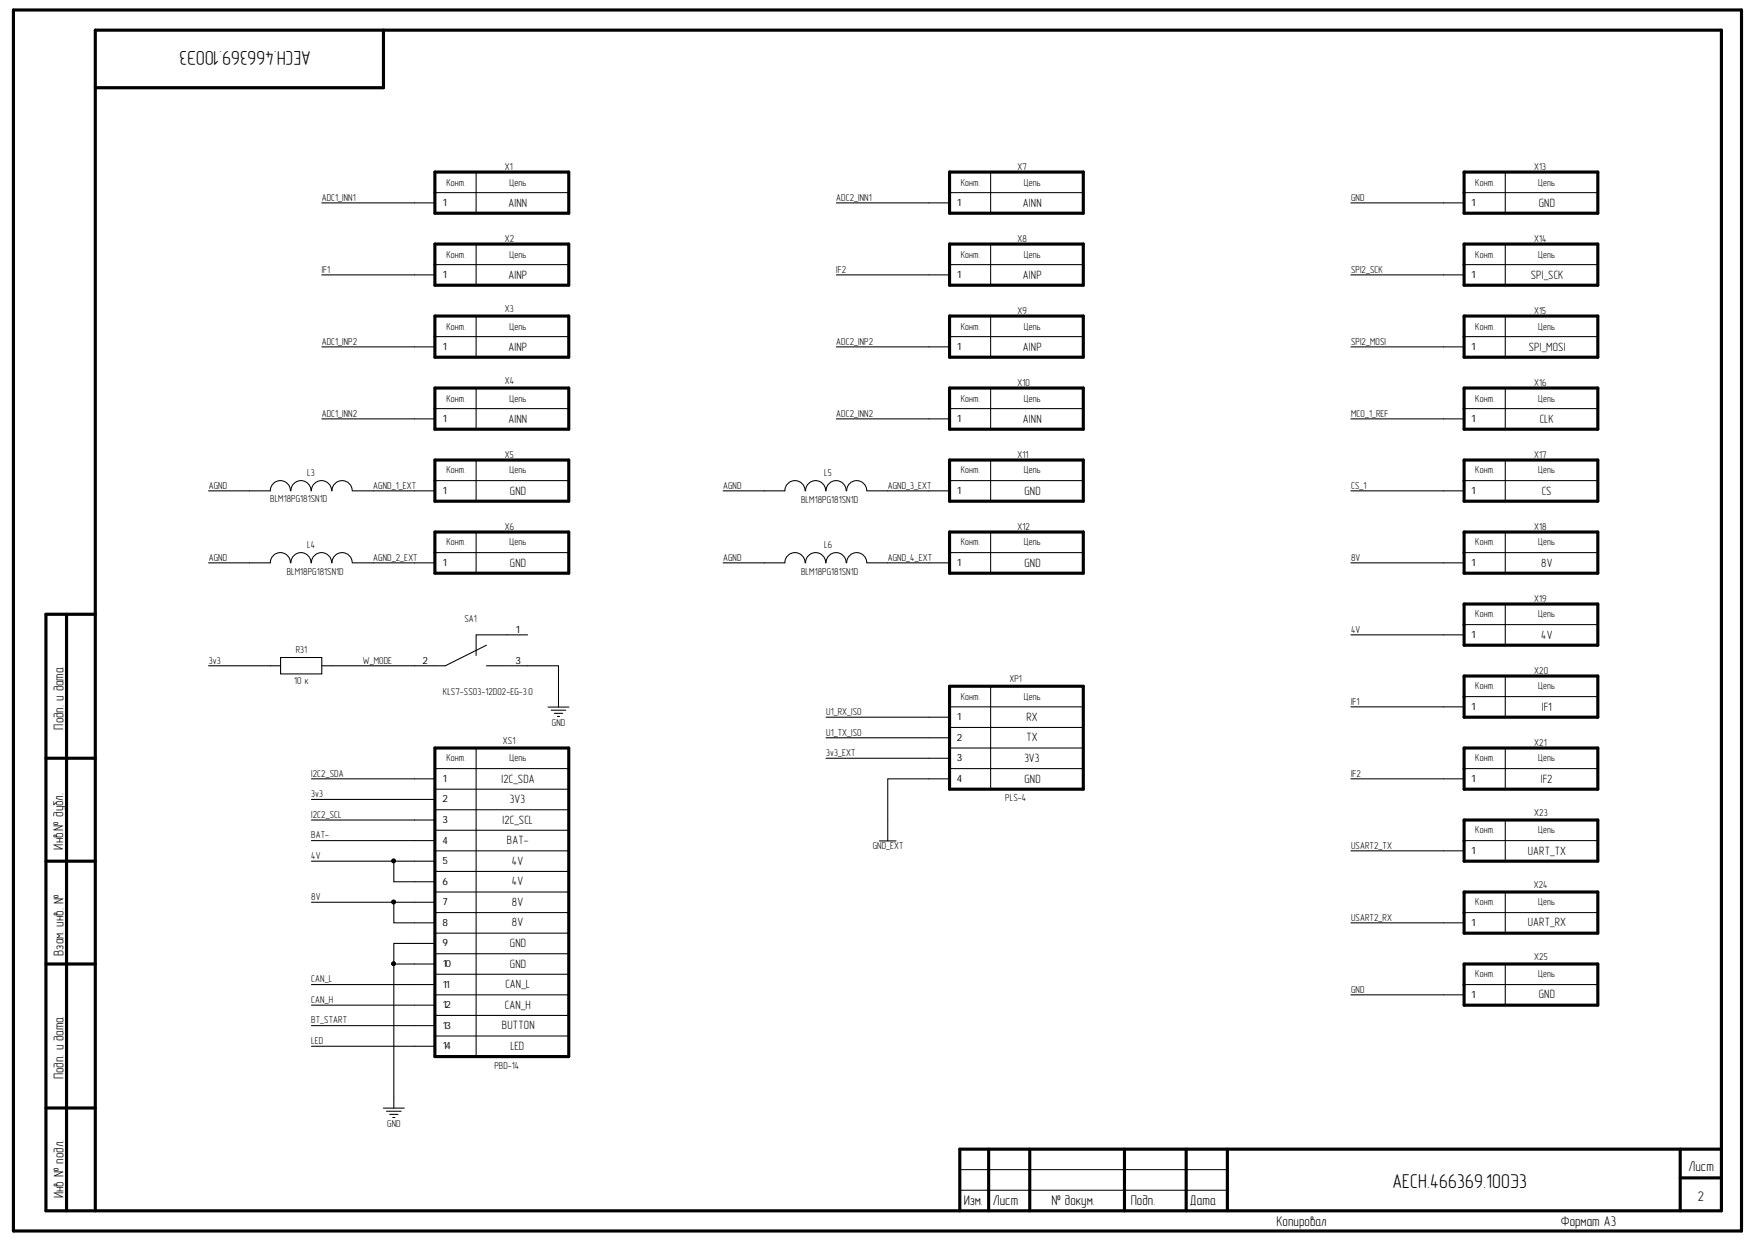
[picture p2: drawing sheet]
<svg xmlns="http://www.w3.org/2000/svg" width="297mm" height="210mm" viewBox="0 0 297 210" stroke-linecap="round" stroke-linejoin="round" font-family="sans-serif">
<g fill="none" stroke="#000" stroke-width=".53">
<path d="M2.3 1.7h292.1v206.3h-292.1zM64.8 5.1v9.7h-48.7M73.5 29.1h22.7v6.9h-22.7zM160.5 29.1h22.6v6.9h-22.6zM247.5 29.1h22.6v6.9h-22.6zM73.5 41.2h22.7v7h-22.7zM73.5 53.4h22.7v7h-22.7zM160.5 41.2h22.6v7h-22.6zM160.5 53.4h22.6v7h-22.6zM247.5 41.2h22.6v7h-22.6zM247.5 53.4h22.6v7h-22.6zM73.5 65.6h22.7v6.9h-22.7z"/>
<path d="M73.5 77.7h22.7v7h-22.7zM160.5 65.6h22.6v6.9h-22.6zM160.5 77.7h22.6v7h-22.6zM247.5 65.6h22.6v6.9h-22.6zM247.5 77.7h22.6v7h-22.6zM73.5 89.9h22.7v7h-22.7zM160.5 89.9h22.6v7h-22.6zM247.5 89.9h22.6v7h-22.6zM11.3 103.8v100.8M16.1 103.8h-8.3v100.8h283.2v-199.5h-274.9v199.5M160.5 116h22.6v17.4h-22.6zM247.5 102.1h22.6v6.9h-22.6z"/>
<path d="M247.5 114.3h22.6v6.9h-22.6zM7.8 128.1h8.3M73.5 126.4h22.7v52.2h-22.7zM247.5 138.6h22.6v6.9h-22.6zM247.5 126.4h22.6v7h-22.6zM7.8 145.5h8.3M247.5 150.8h22.6v6.9h-22.6zM7.8 162.9h8.3M247.5 162.9h22.6v7h-22.6zM7.8 187.3h8.3M167.1 194.2v10.4M174.1 194.2v10.4"/>
<path d="M190.1 194.2v10.4M200.5 194.2v10.4M207.5 194.2v10.4M284.1 194.2v10.4M284.1 199.1h6.9M291 194.2h-128.7v10.4"/>
</g>
<g fill="none" stroke="#000" stroke-width=".18">
<path d="M54.4 34.3h19.1M73.5 32.6h22.7M80.5 29.1v6.9M141.4 34.3h19.1M160.5 32.6h22.6M167.5 29.1v6.9M228.4 34.3h19.1M247.5 32.6h22.6M254.5 29.1v6.9M54.4 46.5h19.1M54.4 58.6h19.1M73.5 44.7h22.7"/>
<path d="M73.5 56.9h22.7M80.5 41.2v7M80.5 53.4v7M141.4 46.5h19.1M141.4 58.6h19.1M160.5 44.7h22.6M160.5 56.9h22.6M167.5 41.2v7M167.5 53.4v7M228.4 46.5h19.1M228.4 58.6h19.1M247.5 44.7h22.6"/>
<path d="M247.5 56.9h22.6M254.5 41.2v7M254.5 53.4v7M54.4 70.8h19.1M73.5 69.1h22.7M80.5 65.6v6.9M80.5 77.7v7M141.4 70.8h19.1M160.5 69.1h22.6M167.5 65.6v6.9M167.5 77.7v7M228.4 70.8h19.1"/>
<path d="M247.5 69.1h22.6M254.5 65.6v6.9M254.5 77.7v7M49.1 83a1.7 1.7 0 0 0-1.7-1.8 1.7 1.7 0 0 0-1.7 1.8h-10.4M49.1 95.1a1.7 1.7 0 0 0-1.7-1.7 1.7 1.7 0 0 0-1.7 1.7h-10.4M52.6 83a1.7 1.7 0 0 0-1.7-1.8 1.7 1.7 0 0 0-1.7 1.8M52.6 95.1a1.7 1.7 0 0 0-1.7-1.7 1.7 1.7 0 0 0-1.7 1.7M56.1 83a1.71 1.71 0 0 0-1.7-1.8 1.71 1.71 0 0 0-1.8 1.8M56.1 95.1a1.71 1.71 0 0 0-1.7-1.7 1.71 1.71 0 0 0-1.8 1.7M59.5 83a1.71 1.71 0 0 0-1.7-1.8 1.71 1.71 0 0 0-1.7 1.8M59.5 95.1a1.71 1.71 0 0 0-1.7-1.7 1.71 1.71 0 0 0-1.7 1.7M59.6 83h13.9"/>
<path d="M59.6 95.1h13.9M73.5 81.2h22.7M73.5 93.4h22.7M80.5 89.9v7M136.1 83a1.71 1.71 0 0 0-1.7-1.8 1.71 1.71 0 0 0-1.7 1.8h-10.5M136.1 95.1a1.71 1.71 0 0 0-1.7-1.7 1.71 1.71 0 0 0-1.7 1.7h-10.5M139.6 83a1.7 1.7 0 0 0-1.7-1.8 1.7 1.7 0 0 0-1.7 1.8M139.6 95.1a1.7 1.7 0 0 0-1.7-1.7 1.7 1.7 0 0 0-1.7 1.7M143 83a1.7 1.7 0 0 0-1.6-1.8 1.7 1.7 0 0 0-1.7 1.8M143 95.1a1.7 1.7 0 0 0-1.6-1.7 1.7 1.7 0 0 0-1.7 1.7M146.5 83a1.7 1.7 0 0 0-1.7-1.8 1.7 1.7 0 0 0-1.7 1.8M146.5 95.1a1.7 1.7 0 0 0-1.7-1.7 1.7 1.7 0 0 0-1.7 1.7"/>
<path d="M146.6 83h13.9M146.6 95.1h13.9M160.5 81.2h22.6M160.5 93.4h22.6M167.5 89.9v7M228.4 83h19.1M228.4 95.1h19.1M247.5 81.2h22.6M247.5 93.4h22.6M254.5 89.9v7M35.3 112.5h12.1M47.4 111.1h7v2.8h-7z"/>
<path d="M82.2 109l-6.9 3.5h-20.9M82.2 112.5h3.4M85.7 112.5h8.7v7M89.2 107.3h-8.7v3.5M92.7 119.5h3.5M160.5 119.5h22.6M167.5 116v17.4M228.4 107.3h19.1M228.4 119.5h19.1M247.5 105.6h22.6M247.5 117.7h22.6M254.5 102.1v6.9"/>
<path d="M254.5 114.3v6.9M52.6 131.6h20.9M52.6 135.1h20.9M52.6 138.6h20.9M73.5 129.9h22.7M73.5 133.4h22.7M73.5 136.9h22.7M80.5 126.4v52.2M93.2 120h2.5M93.7 120.6h1.4M94.2 121.1h.4M139.7 124.7h20.8"/>
<path d="M139.7 121.2h20.8M139.7 128.1h20.8M160.5 131.6h-10.4v10.5M160.5 129.9h22.6M160.5 122.9h22.6M160.5 126.4h22.6M228.4 131.6h19.1M247.5 129.9h22.6M254.5 126.4v7M254.5 138.6v6.9M52.6 152.5h14v3.5h6.9M52.6 142.1h20.9"/>
<path d="M52.6 145.5h14M66.6 152.5h6.9M73.5 145.5h-6.9v3.5h6.9M73.5 159.4h-6.9v3.5M73.5 140.3h22.7M73.5 143.8h22.7M73.5 147.3h22.7M73.5 150.8h22.7M73.5 154.2h22.7M73.5 157.7h22.7M148.7 142.1h2.8M228.4 143.8h19.1"/>
<path d="M228.4 156h19.1M247.5 142.1h22.6M247.5 154.2h22.6M254.5 150.8v6.9M52.6 166.4h20.9M52.6 169.9h20.9M52.6 173.3h20.9M52.6 176.8h20.9M73.5 162.9h-6.9v24.4M73.5 161.2h22.7M73.5 164.7h22.7M73.5 168.1h22.7"/>
<path d="M73.5 171.6h22.7M73.5 175.1h22.7M228.4 168.1h19.1M247.5 166.4h22.6M254.5 162.9v7M64.8 187.3h3.5M65.3 187.8h2.5M65.9 188.3h1.4M66.4 188.9h.4M162.3 197.7h45.2M162.3 201.2h45.2"/>
</g>
<g fill="#000" stroke="#000" stroke-width=".17">
<circle cx="66.5" cy="152.4" r=".31"/>
<circle cx="66.5" cy="145.5" r=".31"/>
<circle cx="66.5" cy="162.9" r=".31"/>
</g>
<g font-size="3.4">
<text x="52.5" y="8.6" transform="rotate(-180 52.5 8.6)">АЕСН.466369.100Э3</text>
<text x="235.4" y="200.8">АЕСН.466369.100Э3</text>
</g>
<g font-size="2.4">
<text x="10.7" y="123.3" transform="rotate(-90 10.7 123.3)">Подп. и дата</text>
<text x="10.7" y="143.6" transform="rotate(-90 10.7 143.6)">Инв.№ дубл.</text>
<text x="10.7" y="161.5" transform="rotate(-90 10.7 161.5)">Взам. инв. №</text>
<text x="10.7" y="182.4" transform="rotate(-90 10.7 182.4)">Подп. и дата</text>
<text x="285.4" y="197.9">Лист</text>
<text x="10.7" y="202.5" transform="rotate(-90 10.7 202.5)">Инв № подл.</text>
<text x="162.9" y="203.6">Изм.</text>
<text x="167.8" y="203.6">Лист</text>
<text x="177.7" y="203.6">№ докум.</text>
<text x="191.2" y="203.6">Подп.</text>
<text x="201.2" y="203.6">Дата</text>
<text x="287" y="203">2</text>
<text x="215.8" y="207.2">Копировал</text>
<text x="263.9" y="207.2">Формат А3</text>
</g>
<g font-size="2">
<text x="86" y="34.9">AINN</text>
<text x="172.9" y="34.9">AINN</text>
<text x="260.1" y="34.9">GND</text>
<text x="86" y="47.1">AINP</text>
<text x="172.9" y="47.1">AINP</text>
<text x="258.8" y="47.1">SPI_SCK</text>
<text x="86" y="59.3">AINP</text>
<text x="172.9" y="59.3">AINP</text>
<text x="258.5" y="59.3">SPI_MOSI</text>
<text x="86" y="71.4">AINN</text>
<text x="172.9" y="71.4">AINN</text>
<text x="260.3" y="71.4">CLK</text>
<text x="86.2" y="83.6">GND</text>
<text x="173.2" y="83.6">GND</text>
<text x="260.7" y="83.6">CS</text>
<text x="86.2" y="95.8">GND</text>
<text x="173.2" y="95.8">GND</text>
<text x="260.6" y="95.8">8V</text>
<text x="260.6" y="107.9">4V</text>
<text x="173.5" y="121.8">RX</text>
<text x="173.5" y="125.3">TX</text>
<text x="260.7" y="120.1">IF1</text>
<text x="173.2" y="128.7">3V3</text>
<text x="84.8" y="132.3">I2C_SDA</text>
<text x="86.2" y="135.8">3V3</text>
<text x="173.2" y="132.3">GND</text>
<text x="260.5" y="132.3">IF2</text>
<text x="84.9" y="139.2">I2C_SCL</text>
<text x="85.7" y="142.7">BAT-</text>
<text x="86.5" y="146.2">4V</text>
<text x="86.5" y="149.6">4V</text>
<text x="258.3" y="144.5">UART_TX</text>
<text x="86.5" y="153.1">8V</text>
<text x="86.2" y="160.1">GND</text>
<text x="86.5" y="156.5">8V</text>
<text x="258.3" y="156.5">UART_RX</text>
<text x="85.4" y="167">CAN_L</text>
<text x="86.2" y="163.6">GND</text>
<text x="84.9" y="174">BUTTON</text>
<text x="85.4" y="170.5">CAN_H</text>
<text x="260.1" y="168.7">GND</text>
<text x="86.3" y="177.4">LED</text>
</g>
<g font-size="1.7">
<text x="85.4" y="28.7">X1</text>
<text x="172" y="28.7">X7</text>
<text x="259.4" y="28.7">X13</text>
<text x="54.4" y="33.9">ADC1_INN1</text>
<text x="74.8" y="34.8">1</text>
<text x="75.5" y="31.4">Конт.</text>
<text x="86.1" y="31.4">Цепь</text>
<text x="141.4" y="33.9">ADC2_INN1</text>
<text x="161.8" y="34.8">1</text>
<text x="162.4" y="31.4">Конт.</text>
<text x="173.1" y="31.4">Цепь</text>
<text x="228.4" y="33.9">GND</text>
<text x="248.7" y="34.8">1</text>
<text x="249.4" y="31.4">Конт.</text>
<text x="260.1" y="31.4">Цепь</text>
<text x="85.4" y="40.9">X2</text>
<text x="172" y="40.9">X8</text>
<text x="259.4" y="40.9">X14</text>
<text x="54.4" y="46.1">IF1</text>
<text x="74.8" y="47">1</text>
<text x="75.5" y="43.5">Конт.</text>
<text x="86.1" y="43.5">Цепь</text>
<text x="141.4" y="46.1">IF2</text>
<text x="161.8" y="47">1</text>
<text x="162.4" y="43.5">Конт.</text>
<text x="173.1" y="43.5">Цепь</text>
<text x="228.4" y="46.1">SPI2_SCK</text>
<text x="248.7" y="47">1</text>
<text x="249.4" y="43.5">Конт.</text>
<text x="260.1" y="43.5">Цепь</text>
<text x="85.4" y="52.7">X3</text>
<text x="172" y="53.1">X9</text>
<text x="259.4" y="53.1">X15</text>
<text x="54.4" y="58.2">ADC1_INP2</text>
<text x="74.8" y="59.2">1</text>
<text x="75.5" y="55.7">Конт.</text>
<text x="86.1" y="55.7">Цепь</text>
<text x="141.4" y="58.2">ADC2_INP2</text>
<text x="161.8" y="59.2">1</text>
<text x="162.4" y="55.7">Конт.</text>
<text x="173.1" y="55.7">Цепь</text>
<text x="228.4" y="58.2">SPI2_MOSI</text>
<text x="248.7" y="59.2">1</text>
<text x="249.4" y="55.7">Конт.</text>
<text x="260.1" y="55.7">Цепь</text>
<text x="85.4" y="64.8">X4</text>
<text x="172" y="65.3">X10</text>
<text x="259.4" y="65.3">X16</text>
<text x="54.4" y="70.4">ADC1_INN2</text>
<text x="74.8" y="71.3">1</text>
<text x="75.5" y="67.9">Конт.</text>
<text x="86.1" y="67.9">Цепь</text>
<text x="141.4" y="70.4">ADC2_INN2</text>
<text x="161.8" y="71.3">1</text>
<text x="162.4" y="67.9">Конт.</text>
<text x="173.1" y="67.9">Цепь</text>
<text x="228.4" y="70.4">MCO_1_REF</text>
<text x="248.7" y="71.3">1</text>
<text x="249.4" y="67.9">Конт.</text>
<text x="260.1" y="67.9">Цепь</text>
<text x="85.4" y="77.3">X5</text>
<text x="172" y="77.3">X11</text>
<text x="259.4" y="77.3">X17</text>
<text x="35.3" y="82.6">AGND</text>
<text x="51.9" y="80.5">L3</text>
<text x="63.1" y="82.6">AGND_1_EXT</text>
<text x="74.8" y="83.5">1</text>
<text x="75.5" y="80">Конт.</text>
<text x="86.1" y="80">Цепь</text>
<text x="122.2" y="82.6">AGND</text>
<text x="139.3" y="80.5">L5</text>
<text x="150.1" y="82.6">AGND_3_EXT</text>
<text x="161.8" y="83.5">1</text>
<text x="162.4" y="80">Конт.</text>
<text x="173.1" y="80">Цепь</text>
<text x="228.4" y="82.6">CS_1</text>
<text x="248.7" y="83.5">1</text>
<text x="249.4" y="80">Конт.</text>
<text x="260.1" y="80">Цепь</text>
<text x="45.7" y="84.9">BLM18PG181SN1D</text>
<text x="85.4" y="89.5">X6</text>
<text x="135.4" y="85">BLM18PG181SN1D</text>
<text x="172" y="89.5">X12</text>
<text x="259.4" y="89.5">X18</text>
<text x="35.3" y="94.8">AGND</text>
<text x="51.9" y="92.6">L4</text>
<text x="63.1" y="94.8">AGND_2_EXT</text>
<text x="74.8" y="95.7">1</text>
<text x="75.5" y="92.1">Конт.</text>
<text x="86.1" y="92.1">Цепь</text>
<text x="122.2" y="94.8">AGND</text>
<text x="139.3" y="92.6">L6</text>
<text x="150.1" y="94.8">AGND_4_EXT</text>
<text x="161.8" y="95.7">1</text>
<text x="162.4" y="92.1">Конт.</text>
<text x="173.1" y="92.1">Цепь</text>
<text x="228.4" y="94.8">8V</text>
<text x="248.7" y="95.7">1</text>
<text x="249.4" y="92.1">Конт.</text>
<text x="260.1" y="92.1">Цепь</text>
<text x="48.5" y="97.2">BLM18PG181SN1D</text>
<text x="135.4" y="97.2">BLM18PG181SN1D</text>
<text x="259.4" y="101.7">X19</text>
<text x="78.5" y="105.2">SA1</text>
<text x="87.1" y="106.9">1</text>
<text x="228.4" y="106.9">4V</text>
<text x="248.7" y="107.8">1</text>
<text x="249.4" y="104.3">Конт.</text>
<text x="260.1" y="104.3">Цепь</text>
<text x="35.3" y="112.2">3v3</text>
<text x="50" y="110.4">R31</text>
<text x="61.3" y="112.2">W_MODE</text>
<text x="71.4" y="112.2">2</text>
<text x="87.1" y="112.2">3</text>
<text x="259.4" y="113.9">X20</text>
<text x="49.7" y="115.6">10 к</text>
<text x="74.9" y="117.4">KLS7-SS03-12D02-EG-3.0</text>
<text x="162.4" y="118.3">Конт.</text>
<text x="170.6" y="115.3">XP1</text>
<text x="173.1" y="118.3">Цепь</text>
<text x="228.4" y="119.1">IF1</text>
<text x="248.7" y="119.9">1</text>
<text x="249.4" y="116.5">Конт.</text>
<text x="260.1" y="116.5">Цепь</text>
<text x="85" y="125.7">XS1</text>
<text x="93.3" y="122.7">GND</text>
<text x="139.7" y="124.3">U1_TX_ISO</text>
<text x="139.7" y="120.9">U1_RX_ISO</text>
<text x="161.8" y="125.2">2</text>
<text x="161.8" y="121.7">1</text>
<text x="52.6" y="131.3">I2C2_SDA</text>
<text x="75.5" y="128.7">Конт.</text>
<text x="86.1" y="128.7">Цепь</text>
<text x="139.7" y="127.8">3v3_EXT</text>
<text x="161.8" y="128.7">3</text>
<text x="228.4" y="131.3">IF2</text>
<text x="249.4" y="128.7">Конт.</text>
<text x="259.4" y="126">X21</text>
<text x="260.1" y="128.7">Цепь</text>
<text x="52.6" y="134.7">3v3</text>
<text x="74.8" y="135.6">2</text>
<text x="74.8" y="132.1">1</text>
<text x="161.8" y="132.1">4</text>
<text x="170" y="135.4">PLS-4</text>
<text x="248.7" y="132.1">1</text>
<text x="259.4" y="137.9">X23</text>
<text x="52.6" y="141.7">BAT-</text>
<text x="52.6" y="138.2">I2C2_SCL</text>
<text x="74.8" y="139.1">3</text>
<text x="74.8" y="142.6">4</text>
<text x="147.5" y="143.5">GND_EXT</text>
<text x="228.4" y="143.4">USART2_TX</text>
<text x="249.4" y="140.8">Конт.</text>
<text x="260.1" y="140.8">Цепь</text>
<text x="52.6" y="145.1">4V</text>
<text x="74.8" y="146.1">5</text>
<text x="74.8" y="149.5">6</text>
<text x="248.7" y="144.3">1</text>
<text x="52.6" y="152.2">8V</text>
<text x="74.8" y="153">7</text>
<text x="228.4" y="155.6">USART2_RX</text>
<text x="249.4" y="153">Конт.</text>
<text x="259.3" y="150">X24</text>
<text x="260.1" y="153">Цепь</text>
<text x="74.8" y="156.5">8</text>
<text x="74.8" y="159.9">9</text>
<text x="248.7" y="156.5">1</text>
<text x="52.6" y="166">CAN_L</text>
<text x="74.8" y="163.4">10</text>
<text x="74.8" y="166.9">11</text>
<text x="228.4" y="167.8">GND</text>
<text x="249.4" y="165.2">Конт.</text>
<text x="259.4" y="162.2">X25</text>
<text x="260.1" y="165.2">Цепь</text>
<text x="52.6" y="172.9">BT_START</text>
<text x="52.6" y="169.5">CAN_H</text>
<text x="74.8" y="170.4">12</text>
<text x="74.8" y="173.9">13</text>
<text x="248.7" y="168.6">1</text>
<text x="52.6" y="176.5">LED</text>
<text x="74.8" y="177.3">14</text>
<text x="83.6" y="180.6">PBD-14</text>
<text x="65.5" y="190.4">GND</text>
</g>
</svg>
